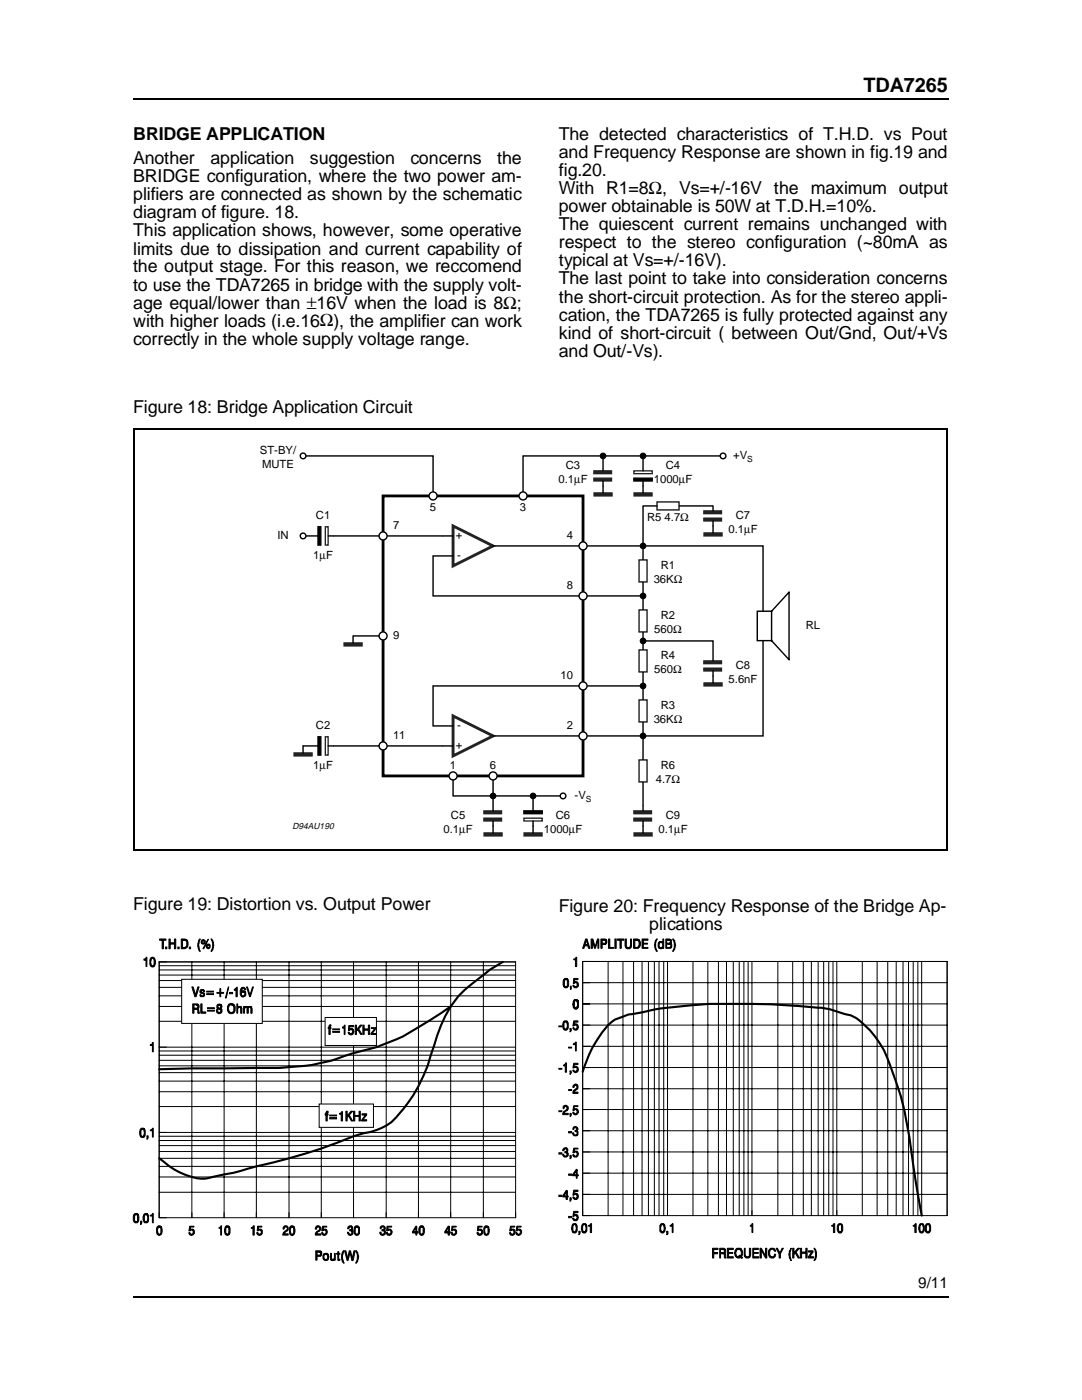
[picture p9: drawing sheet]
<svg xmlns="http://www.w3.org/2000/svg" width="216mm" height="279mm" viewBox="0 0 216 279" stroke-linecap="round" stroke-linejoin="round" font-family="sans-serif">
<path d="M31.8 192h71.2v51.1h-71.2z" fill-rule="evenodd" fill="#fff" stroke="#fff" stroke-width=".2"/>
<g fill="none" stroke="#000" stroke-width=".2">
<path d="M31.8 192h71.1v51h-71.1zM31.8 198.7h71.1M31.8 197h71.1M31.8 195.7h71.1M31.8 194.6h71.1M31.8 193.6h71.1M31.8 192.7h71.1M38.3 192v51M44.7 192v51M51.2 192v51M57.7 192v51M64.1 192v51"/>
<path d="M70.5 192v51M77.1 192v51M83.5 192v51M89.9 192v51M96.4 192v51M31.8 217.9h71.1M31.8 215.8h71.1M31.8 214.1h71.1M31.8 212.7h71.1M31.8 211.6h71.1M31.8 210.6h71.1M31.8 209.7h71.1"/>
<path d="M31.8 209h71.1M31.8 203.8h71.1M31.8 200.9h71.1M31.8 237.9h71.1M31.8 234.9h71.1M31.8 232.8h71.1M31.8 231.2h71.1M31.8 229.8h71.1M31.8 228.6h71.1M31.8 227.6h71.1M31.8 226.8h71.1M31.8 226h71.1"/>
<path d="M31.8 220.8h71.1"/>
</g>
<g fill="#000" stroke="#000" stroke-width=".2">
<path d="M28.7 191.4h.3l.1-.4h.2v1.9h-.2v-1.3h-.4z" fill-rule="evenodd"/>
<path d="M30.2 191.1l.4-.1 .2 .2-.6 .3v1.1l.1 .1 .4-.1v-1.1l-.1-.2h-.2h.4l.2 .3-.1 1a.52 .52 0 0 1-.6 .4 .52 .52 0 0 1-.4-.5v-1z" fill-rule="evenodd"/>
<path d="M31.8 187.4h1.3v.2h-.5v1.7h-.2v-1.7h-.6z" fill-rule="evenodd"/>
<path d="M33 189h.3v.3h-.3z" fill-rule="evenodd"/>
<path d="M33.7 187.4h.3v.8h.8v-.8h.3v1.9h-.3v-.9h-.8v.9h-.3z" fill-rule="evenodd"/>
<path d="M35.5 189h.2v.3h-.2z" fill-rule="evenodd"/>
<path d="M36.2 187.4h.7l.5 .2h-1v1.5h.5l.4-.3v-.8l-.3-.4h-.2h.6l.1 .4v.7a.72 .72 0 0 1-.7 .6h-.6z" fill-rule="evenodd"/>
<path d="M37.8 189h.2v.3h-.2z" fill-rule="evenodd"/>
<path d="M39.8 187.4h.2l-.2 .3a2.37 2.37 0 0 0 .2 2.2h-.2l-.2-.3-.1-.7v-.6z" fill-rule="evenodd"/>
<path d="M40.3 187.6l.3-.1 .3 .2h-.5l-.1 .4 .2 .1 .3-.1v-.2l-.2-.2h.3l.1 .3-.3 .4h-.3a.49 .49 0 0 1-.1-.8z" fill-rule="evenodd"/>
<path d="M41.5 187.5l-.8 1.8h-.2z" fill-rule="evenodd"/>
<path d="M41.2 188.5h.6l-.5 .2 .1 .4 .4-.1v-.3l-.2-.1h.3v.5l-.2 .2a.44 .44 0 0 1-.6-.2 .44 .44 0 0 1 .1-.6z" fill-rule="evenodd"/>
<path d="M42.1 187.4h.2l.2 .4a2.6 2.6 0 0 1-.2 2.1h-.2l.3-.8v-.9z" fill-rule="evenodd"/>
<path d="M30.4 208.1h.2v1.8h-.2v-1.3h-.4v-.1l.4-.2z" fill-rule="evenodd"/>
<path d="M28 225.4l.2-.2h.6l-.6 .2v1.2a.25 .25 0 0 0 .3 .3 .25 .25 0 0 0 .2-.3v-1.1l-.2-.2h.4l.1 .3v1l-.4 .4a.85 .85 0 0 1-.6-1.3z" fill-rule="evenodd"/>
<path d="M29.3 226.7h.3v.4l-.2 .3z" fill-rule="evenodd"/>
<path d="M30 225.5l.6-.3v1.7h-.2v-1.2h-.4z" fill-rule="evenodd"/>
<path d="M26.7 242.4l.2-.2 .6 .1h-.4l-.2 .4v.8l.2 .4 .3-.2v-1.1l-.2-.3 .4 .1 .1 1.1-.3 .5h-.5l-.2-.2z" fill-rule="evenodd"/>
<path d="M28 243.7h.3v.4l-.2 .3z" fill-rule="evenodd"/>
<path d="M28.7 242.3l.3-.1 .5 .1h-.4l-.3 .4 .1 1.1a.43 .43 0 0 0 .6-.4v-.6l-.4-.5h.4l.1 .3v1l-.2 .4h-.5a1.37 1.37 0 0 1-.2-1.7z" fill-rule="evenodd"/>
<path d="M30 242.5h.2l.2-.3h.2v1.8h-.2v-1.3h-.4z" fill-rule="evenodd"/>
<path d="M31.3 244.9l.3-.3 .6 .2-.5 .1a1.12 1.12 0 0 0 0 1.4h.2l.2-.2v-1l-.2-.2h-.1h.4l.2 .4-.1 .9-.5 .4-.4-.2-.1-.3z" fill-rule="evenodd"/>
<path d="M37.9 244.7h.8v.2h-.7l-.1 .5 .6-.1 .3 .3v.6l-.3 .3a.51 .51 0 0 1-.6 0 .51 .51 0 0 1-.2-.5h.2l.2 .3 .4-.1v-.6l-.4-.1-.4 .1z" fill-rule="evenodd"/>
<path d="M43.7 245l.3-.1 .2-.3v1.9h-.2v-1.4h-.3z" fill-rule="evenodd"/>
<path d="M45 244.8l.1-.2h.5l.1 .2-.5 .1-.1 .2v1l.1 .2 .4-.1a1.44 1.44 0 0 0 0-1.3h-.2h.4l.1 .2v1l-.2 .3-.4 .1a1.07 1.07 0 0 1-.3-1.6z" fill-rule="evenodd"/>
<path d="M50.1 245h.3l.2-.4h.1v1.9h-.2v-1.4h-.4z" fill-rule="evenodd"/>
<path d="M51.4 244.7h.9v.2h-.7l-.1 .5 .6-.1 .2 .3v.6a.56 .56 0 0 1-.6 .4 .56 .56 0 0 1-.5-.6h.3l.2 .3 .4-.1 .1-.1-.1-.5-.4-.1-.4 .1z" fill-rule="evenodd"/>
<path d="M56.7 244.7l.5-.1 .3 .4v.5l-.8 .7h.8v.3h-1.1l.1-.4 .4-.5a.42 .42 0 0 0 .4-.2 .42 .42 0 0 0-.1-.5h-.4l-.1 .4h-.2z" fill-rule="evenodd"/>
<path d="M58.1 244.6l.6 .2-.6 .1a1.3 1.3 0 0 0 .1 1.4h.2l.2-.2v-1l-.2-.2h-.1h.4l.2 .4-.1 .9-.5 .4-.4-.3a1.58 1.58 0 0 1 .2-1.7z" fill-rule="evenodd"/>
<path d="M63.2 244.7a.61 .61 0 0 1 .6 .1 .61 .61 0 0 1 .2 .6l-.9 .8h.9v.3h-1.1a1.11 1.11 0 0 1 .8-1v-.6h-.4l-.1 .4h-.3v-.2z" fill-rule="evenodd"/>
<path d="M63 249.6h.9l.2 .2-.8 .1v.6h.6v-.5l-.2-.1h.5v.6l-.3 .2h-.6v.8h-.3z" fill-rule="evenodd"/>
<path d="M64.4 244.7h.8v.2h-.7l-.1 .5 .6-.1 .2 .2a.79 .79 0 0 1-.5 1.1l-.5-.4v-.2l.6 .3 .2-.1v-.6l-.2-.1-.6 .1z" fill-rule="evenodd"/>
<path d="M64.5 250.3l.3-.2h.5l.2 .2h-.6a.66 .66 0 0 0 .1 1.1l.4-.3v-.5l-.2-.3h-.2h.5a1.08 1.08 0 0 1-.3 1.3 .8 .8 0 0 1-.7-.5 .8 .8 0 0 1 0-.8z" fill-rule="evenodd"/>
<path d="M66 250.1h.1v1.1l.3 .2 .3-.3v-1h.2v1.4h-.2v-.2l-.1 .3h-.5l-.1-.2z" fill-rule="evenodd"/>
<path d="M67.4 249.8h.2v.3h.2v.2h-.2v1h.2l-.1 .3-.3-.1v-1.2h-.2v-.2h.2z" fill-rule="evenodd"/>
<path d="M68.5 249.6h.2l-.3 .6a2.97 2.97 0 0 0 .3 1.9h-.2l-.3-.8v-.9z" fill-rule="evenodd"/>
<path d="M68.8 249.6h.2l.4 1.5 .3-1.5h.2l.4 1.5 .3-1.5h.3l-.4 2h-.3l-.3-1.6-.5 1.6h-.1z" fill-rule="evenodd"/>
<path d="M69.4 244.9l.4-.3h.3l.3 .3v.5l-.2 .1 .3 .2-.1 .5a.54 .54 0 0 1-.7 .4 .54 .54 0 0 1-.3-.7h.1l.1 .3 .2 .1 .4-.1v-.5l-.4-.1v-.2h.3l.1-.2-.1-.3h-.4l-.1 .3h-.2z" fill-rule="evenodd"/>
<path d="M70.8 244.8l.6-.2 .2 .3h-.6l-.1 .2v1l.1 .2a.43 .43 0 0 0 .6-.4v-.7l-.2-.3h-.2l.5 .1v1.2l-.1 .1a.44 .44 0 0 1-.8-.1 1.61 1.61 0 0 1 0-1.4z" fill-rule="evenodd"/>
<path d="M71 249.6h.1a1.98 1.98 0 0 1 0 2.5h-.1l.3-.8v-.9z" fill-rule="evenodd"/>
<path d="M76 244.7a.56 .56 0 0 1 .9 .5l-.3 .3 .3 .1-.1 .8a.59 .59 0 0 1-.7 .1 .59 .59 0 0 1-.3-.6h.2l.2 .4a.4 .4 0 0 0 .4-.2 .4 .4 0 0 0 0-.5h-.4v-.2l.4-.1v-.3l-.5-.1-.1 .3h-.1z" fill-rule="evenodd"/>
<path d="M77.2 244.7h1v.2h-.8v.5l.5-.1a.62 .62 0 0 1 .3 .9 .62 .62 0 0 1-1 .1l-.1-.3h.2a.39 .39 0 0 0 .6 .2v-.6l-.4-.1-.1 .1h-.3z" fill-rule="evenodd"/>
<path d="M83 244.7h.2v.3h-.2l-.5 .8h.5v-.8h.2v.8h.2v.3h-.2v.4h-.2v-.4h-.7v-.3z" fill-rule="evenodd"/>
<path d="M83.7 244.8l.2-.2h.4l.2 .2-.5 .1-.2 .2 .1 1.1 .4 .1 .1-.1v-1.1l-.2-.2h.3l.2 .2-.1 1a.49 .49 0 0 1-.7 .4 1.58 1.58 0 0 1-.2-1.7z" fill-rule="evenodd"/>
<path d="M89.4 244.7h.3v.3h-.3l-.5 .8h.5v-.8h.3v.8h.1v.3h-.1v.4h-.3v-.4h-.7v-.3z" fill-rule="evenodd"/>
<path d="M90.2 244.7h.8v.2h-.6l-.1 .5 .6-.1 .2 .3v.6l-.3 .3a.51 .51 0 0 1-.6 0 .51 .51 0 0 1-.2-.5h.3v.2a.39 .39 0 0 0 .5 0 .39 .39 0 0 0 0-.6 .39 .39 0 0 0-.5 0h-.2z" fill-rule="evenodd"/>
<path d="M95.3 244.7h.9v.2h-.7l-.1 .5 .6-.1 .3 .3v.6a.56 .56 0 0 1-.6 .4 .56 .56 0 0 1-.5-.6h.2a.31 .31 0 0 0 .3 .3 .31 .31 0 0 0 .3-.2v-.5l-.4-.1-.3 .1z" fill-rule="evenodd"/>
<path d="M96.6 244.9l.3-.3 .6 .2-.6 .1a1.3 1.3 0 0 0 .1 1.4h.2l.2-.2v-1l-.2-.2h-.2h.5l.1 .4v.9l-.3 .3h-.5l-.3-.4z" fill-rule="evenodd"/>
<path d="M101.9 244.7h.8v.2h-.7v.5h.6a.69 .69 0 0 1 .1 .8 .69 .69 0 0 1-.8 .3l-.2-.3v-.2h.2a.39 .39 0 0 0 .6 .2v-.6l-.5-.1v.1h-.3z" fill-rule="evenodd"/>
<path d="M103.1 244.7h.9v.2h-.7l-.1 .5 .6-.1 .2 .2a.79 .79 0 0 1-.5 1.1l-.5-.4v-.2l.6 .3 .2-.1v-.6l-.2-.1-.6 .1z" fill-rule="evenodd"/>
</g>
<path d="M100.3 192l-2.5 1.5-1.4 1.1a21.7 21.7 0 0 0-7.6 8.2 59.8 59.8 0 0 0-3.4 9.8 29.5 29.5 0 0 1-7.3 11.4 12.1 12.1 0 0 1-5.6 2.2l-2 .6a126.1 126.1 0 0 1-21.2 6.5l-2.6 .7-3.9 .8a7.4 7.4 0 0 1-5.8-.3 16.4 16.4 0 0 1-5.2-3.3M89.9 200.9l-6.4 4.1a37 37 0 0 1-13 5.2 43.8 43.8 0 0 1-14.8 2.9l-17.4 .1-6.5 .2" fill="none" stroke="#000" stroke-width=".42"/>
<g fill="#fff" stroke="#000" stroke-width=".2">
<path d="M36.3 195.4h16v8.8h-16z" fill-rule="evenodd"/>
<path d="M64.9 203.1h10.2v5.5h-10.2z" fill-rule="evenodd"/>
<path d="M63.7 220.3h10.8v4.7h-10.8z" fill-rule="evenodd"/>
</g>
<g fill="#000" stroke="#000" stroke-width=".2">
<path d="M38.3 197h.2l.5 1.6 .5-1.6h.2l-.6 1.9h-.2z" fill-rule="evenodd"/>
<path d="M40 197.6l.6-.1 .2 .2v.2h-.1a.25 .25 0 0 0-.3-.3 .25 .25 0 0 0-.3 .3l.6 .2 .1 .6-.1 .2h-.6l-.2-.2v-.2h.2v.2h.5v-.3a.72 .72 0 0 1-.7-.7z" fill-rule="evenodd"/>
<path d="M41.2 197.8h1.4v.2h-1.4z" fill-rule="evenodd"/>
<path d="M41.2 198.3h1.4v.2h-1.4z" fill-rule="evenodd"/>
<path d="M43.9 197.3h.1v.8h.6v.1h-.6v.7h-.1v-.7h-.6v-.1h.6z" fill-rule="evenodd"/>
<path d="M45.6 197l-.5 2.2h-.1z" fill-rule="evenodd"/>
<path d="M45.8 198.1h.6v.2h-.6z" fill-rule="evenodd"/>
<path d="M46.8 197.4h.2l.2-.4h.1v1.9h-.2v-1.3h-.3z" fill-rule="evenodd"/>
<path d="M48.1 197.2l.1-.1a.55 .55 0 0 1 .8 .5h-.1l-.2-.3h-.3l-.2 .3v.3l.2-.2 .6 .2-.7 .1-.1 .6 .4 .1 .3-.5-.2-.2h-.2h.5v.7a.61 .61 0 0 1-.6 .2 .61 .61 0 0 1-.5-.4v-.9z" fill-rule="evenodd"/>
<path d="M49.2 197h.2l.5 1.6 .5-1.6h.2l-.6 1.9h-.2z" fill-rule="evenodd"/>
<path d="M112.6 195.4l.5-.1 .2 .1h-.4l-.3 .4 .1 1a.28 .28 0 0 0 .3 .2 .28 .28 0 0 0 .2-.2v-1.1l-.2-.3 .4 .1 .1 1.1-.4 .5-.5-.1a1.71 1.71 0 0 1-.1-1.5z" fill-rule="evenodd"/>
<path d="M113.8 196.8h.2l-.1 .7z" fill-rule="evenodd"/>
<path d="M114.5 195.3h.8v.2h-.6l-.1 .5a.58 .58 0 0 1 .8 .3v.5l-.3 .3h-.4l-.3-.1-.1-.4h.2l.2 .3h.4l.1-.2v-.4l-.2-.2-.6 .2z" fill-rule="evenodd"/>
<path d="M114.5 191.4h.2l.2-.4h.2v1.9h-.3v-1.4h-.3z" fill-rule="evenodd"/>
<path d="M116.9 187.4h.2l.1 .2h-.2l-.2 .9h.5l-.3-.9h.2l.5 1.7h-.3l-.1-.5h-.6l-.2 .5h-.2z" fill-rule="evenodd"/>
<path d="M118 187.4h.3l.4 1.6 .5-1.6h.3v1.9h-.2v-1.7l-.5 1.7h-.2l-.4-1.7v1.7h-.2z" fill-rule="evenodd"/>
<path d="M119.9 187.4h.8l.3 .2h-.8v.6h.5l.2-.2-.2-.4h-.1h.5v.6l-.3 .3h-.6v.8h-.3z" fill-rule="evenodd"/>
<path d="M121.4 187.4h.3v1.7h.7v.2h-1z" fill-rule="evenodd"/>
<path d="M122.7 187.4h.3v1.9h-.3z" fill-rule="evenodd"/>
<path d="M123.2 187.4h1.3v.2h-.5v1.7h-.3v-1.7h-.5z" fill-rule="evenodd"/>
<path d="M124.7 187.4h.3v1.5l.2 .2h.4l.1-.2 .1-1.5h.2v1.6l-.3 .3h-.6l-.3-.2z" fill-rule="evenodd"/>
<path d="M126.4 187.4h.8l.4 .2h-.9v1.5h.5l.3-.3v-.8l-.2-.4h-.3h.6l.2 .4a1.46 1.46 0 0 1-.4 1.3h-1z" fill-rule="evenodd"/>
<path d="M128.1 187.4h1.2v.2h-.9v.6h.8v.2h-.8v.7h.9v.2h-1.2z" fill-rule="evenodd"/>
<path d="M131 187.4h.2l-.4 .8v.9l.4 .8-.3-.2a1.91 1.91 0 0 1 .1-2.3z" fill-rule="evenodd"/>
<path d="M131.4 188.1l.2-.2 .6 .1-.4 .2a.55 .55 0 0 0-.3 .5 .55 .55 0 0 0 .4 .5 .58 .58 0 0 0 .4-.6 .58 .58 0 0 0-.5-.5h.5v-.7h.1v1.9h-.1v-.2a.55 .55 0 0 1-1-.1z" fill-rule="evenodd"/>
<path d="M132.9 187.4h.7l.4 .2h-1v.6h.7l.1-.4-.4-.2h.6v.6h-.2l.2 .2h-1v.7h.6a.35 .35 0 0 0 .3-.4 .35 .35 0 0 0-.5-.3l.6 .1v.7l-1.1 .1z" fill-rule="evenodd"/>
<path d="M134.2 187.4h.2a1.98 1.98 0 0 1 0 2.5h-.2l.3-.8v-.9z" fill-rule="evenodd"/>
<path d="M38.5 200.3h1l.1 .2h-.9v.7l.8-.1v-.4l-.4-.2h.5l.1 .5-.2 .3 .1 .1 .2 .8h-.3l-.1-.7h-.7v.7h-.2z" fill-rule="evenodd"/>
<path d="M40.1 200.3h.2v1.7h.8v.2h-1z" fill-rule="evenodd"/>
<path d="M41.4 201.1h1.4v.2h-1.4z" fill-rule="evenodd"/>
<path d="M41.4 201.6h1.4v.2h-1.4z" fill-rule="evenodd"/>
<path d="M43.4 200.5l.4-.2 .4 .3h-.6a.34 .34 0 0 0 0 .6l.4-.2v-.4h-.2h.4l.1 .3-.3 .4 .2 .1h-.6l-.2 .1v.5h.6l.1-.3-.2-.3 .4 .1v.5a.58 .58 0 0 1-.6 .3 .58 .58 0 0 1-.5-.4v-.4l.2-.2-.1-.2z" fill-rule="evenodd"/>
<path d="M45.6 200.4a.66 .66 0 0 1 1.1 .1l-.8 .1a.99 .99 0 0 0-.2 1.2l.2 .2h.5l.2-.1 .1-1-.2-.3-.3-.1h.6l.1 .4v.8l-.2 .4a.75 .75 0 0 1-1.2-.2 1.31 1.31 0 0 1 .1-1.4z" fill-rule="evenodd"/>
<path d="M47.3 200.3h.1v.7l.2-.1h.6l.1 1.3h-.3l-.1-1.2-.4 .1-.1 1.1h-.1z" fill-rule="evenodd"/>
<path d="M48.6 200.9h.2v.1l.2-.1h.4l.1 .1 .1-.1h.5l.2 .4v.9h-.2l-.1-1.2-.5 .2v1h-.2v-1.1l-.3-.1-.2 .3v.9h-.2z" fill-rule="evenodd"/>
<path d="M65.7 204.6h.4v.2h-.2v.3h.2v.2h-.2v1.1h-.3v-1.1h-.1z" fill-rule="evenodd"/>
<path d="M66.4 205.3h1.3v.2h-1.3z" fill-rule="evenodd"/>
<path d="M66.4 205.9h1.3v.1h-1.3z" fill-rule="evenodd"/>
<path d="M68.3 205l.5-.4v1.8h-.1v-1.2h-.4z" fill-rule="evenodd"/>
<path d="M69.6 204.7h.9v.2h-.7l-.1 .4h.6l.1 .1a.73 .73 0 0 1-.2 1.1l-.5-.1-.3-.4 .7 .3 .3-.3-.1-.3a.3 .3 0 0 0-.3-.3 .3 .3 0 0 0-.3 .3h-.2z" fill-rule="evenodd"/>
<path d="M70.9 204.6h.2v.9l.8-.9h.3l-.6 .7 .6 1.1h-.2l-.6-.9-.3 .3v.6h-.2z" fill-rule="evenodd"/>
<path d="M72.4 204.6h.3v.7h.8v-.7h.3v1.8h-.3v-.8h-.8v.8h-.3z" fill-rule="evenodd"/>
<path d="M74.1 205.1h.9l-.7 1.2h.7v.1h-1l.8-1.1h-.7z" fill-rule="evenodd"/>
<path d="M111.5 204.8h.6v.1h-.6z" fill-rule="evenodd"/>
<path d="M111.5 213.2h.6v.2h-.6z" fill-rule="evenodd"/>
<path d="M112.4 204l.2-.3 .6 .1-.6 .2-.1 .2v.9l.2 .2h.3a1.1 1.1 0 0 0-.1-1.4h.3l.2 .3v1l-.4 .4-.5-.1a1.15 1.15 0 0 1-.1-1.3z" fill-rule="evenodd"/>
<path d="M112.9 212.1h.1v1.9h-.2v-1.3h-.3z" fill-rule="evenodd"/>
<path d="M113.5 209h.6v.2h-.6z" fill-rule="evenodd"/>
<path d="M113.5 217.5h.6v.1h-.6z" fill-rule="evenodd"/>
<path d="M113.7 205.3h.3v.4l-.2 .2-.1-.1 .2-.3h-.2z" fill-rule="evenodd"/>
<path d="M113.7 213.7h.3v.5l-.2 .2-.1-.2 .2-.2h-.2z" fill-rule="evenodd"/>
<path d="M114.6 199.6l.6-.1 .1 .2-.6 .1-.1 1.1a.3 .3 0 0 0 .3 .3 .3 .3 0 0 0 .3-.3v-.8l-.3-.4h.4l.1 1.2-.3 .5-.5-.1a1.54 1.54 0 0 1 0-1.7z" fill-rule="evenodd"/>
<path d="M114.6 199.6l.6-.1 .1 .2-.6 .1-.1 1.1a.3 .3 0 0 0 .3 .3 .3 .3 0 0 0 .3-.3v-.8l-.3-.4h.4l.1 1.2-.3 .5-.5-.1a1.54 1.54 0 0 1 0-1.7z" fill-rule="evenodd"/>
<path d="M114.5 203.7h.8v.3h-.7v.5l.1-.1a.57 .57 0 0 1 .7 .4 .57 .57 0 0 1-.4 .7 .57 .57 0 0 1-.7-.4h.2l.2 .2h.3l.2-.1-.2-.6-.7 .2z" fill-rule="evenodd"/>
<path d="M114.5 212.2h.8v.3h-.7v.4a.6 .6 0 0 1 .8 .2 .6 .6 0 0 1-.3 .8 .6 .6 0 0 1-.8-.2v-.1h.2l.2 .2h.3l.2-.2v-.4l-.2-.2h-.2l-.5 .1z" fill-rule="evenodd"/>
<path d="M114.5 216.5a.54 .54 0 0 1 .8 .2l-.1 .7-.7 .6h.8v.2h-1a1.11 1.11 0 0 1 .8-1l.1-.4-.2-.2-.4 .1v.2l-.3 .1z" fill-rule="evenodd"/>
<path d="M114.4 208.3l.6-.3v1.7h-.2v-1.2h-.4z" fill-rule="evenodd"/>
<path d="M65.2 221.8h.3v.2h-.2l.2 .5h-.2v1.2h-.3v-1.2h-.1v-.2h.1z" fill-rule="evenodd"/>
<path d="M65.8 222.5h1.4v.2h-1.4z" fill-rule="evenodd"/>
<path d="M65.8 223h1.4v.3h-1.4z" fill-rule="evenodd"/>
<path d="M67.7 222.2l.6-.3v1.8h-.2v-1.3h-.4z" fill-rule="evenodd"/>
<path d="M69 221.8h.3v.9l.7-.9h.4l-.7 .7 .7 1.2h-.3l-.6-1-.2 .3v.7h-.3z" fill-rule="evenodd"/>
<path d="M70.5 221.8h.3v.8h.8v-.8h.3v1.9h-.3v-.9h-.8v.9h-.3z" fill-rule="evenodd"/>
<path d="M72.2 222.3h1v.2l-.8 1h.8v.2h-1l.7-1.2h-.7z" fill-rule="evenodd"/>
<path d="M111.5 221.7h.6v.2h-.6z" fill-rule="evenodd"/>
<path d="M111.5 230.1h.6v.2h-.6z" fill-rule="evenodd"/>
<path d="M111.5 238.5h.6v.3h-.6z" fill-rule="evenodd"/>
<path d="M112.4 220.8l.3-.2h.3l.4 .3-.1 .6-.8 .6 .9 .1v.2h-1.1l.2-.5a.78 .78 0 0 0 .5-1.1h-.3l-.2 .5h-.1z" fill-rule="evenodd"/>
<path d="M112.4 229.3l.3-.2h.3l.3 .2v.4l-.2 .2 .3 .3v.4l-.4 .3h-.5l-.2-.3v-.3h.2a.4 .4 0 0 0 .2 .4 .4 .4 0 0 0 .4-.1v-.4l-.4-.1v-.3h.3l.1-.2-.1-.3h-.4l-.1 .3h-.2z" fill-rule="evenodd"/>
<path d="M113 237.6h.2v.3h-.2l-.5 .8h.5v-.8h.2v.8h.2v.2h-.2v.5h-.2v-.5h-.7z" fill-rule="evenodd"/>
<path d="M113.5 225.8h.6v.3h-.6z" fill-rule="evenodd"/>
<path d="M113.5 234.3h.6v.3h-.6z" fill-rule="evenodd"/>
<path d="M113.7 222.2h.3l-.1 .6h-.2l.2-.4h-.2z" fill-rule="evenodd"/>
<path d="M113.7 230.6h.3v.5l-.2 .2-.1-.1 .2-.3h-.2z" fill-rule="evenodd"/>
<path d="M113.7 239h.3v.5l-.2 .2-.1-.1 .2-.2h-.2z" fill-rule="evenodd"/>
<path d="M114.4 225a.49 .49 0 0 1 .7-.1 .49 .49 0 0 1 0 .8l.2 .1v.6l-.2 .3h-.5l-.4-.6h.3l.2 .4 .4-.1 .1-.4-.5-.2v-.2l.4-.1v-.3l-.4-.1-.2 .3h-.2z" fill-rule="evenodd"/>
<path d="M114.5 220.7h.8v.1h-.7v.5h.6a.7 .7 0 0 1 .1 .8 .7 .7 0 0 1-.7 .3l-.3-.2v-.3h.2l.2 .4h.3l.2-.6-.3-.3-.6 .2z" fill-rule="evenodd"/>
<path d="M114.5 229.1h.8v.2h-.7v.5h.6a.72 .72 0 0 1-.1 1.1h-.5l-.3-.2v-.3h.2l.2 .3 .5-.2-.2-.6-.7 .2z" fill-rule="evenodd"/>
<path d="M114.5 237.5h.8v.3h-.7v.5a.38 .38 0 0 1 .3-.2 .38 .38 0 0 1 .3 .3l.2 .2-.1 .5-.2 .3h-.4l-.3-.2-.1-.3 .3 .1v.1h.4l.2-.1-.2-.6-.7 .1z" fill-rule="evenodd"/>
<path d="M115 233.4h.2v.2h-.2l-.5 .9h.5v-.9h.2v.9h.2v.1h-.2v.5h-.2v-.5h-.8z" fill-rule="evenodd"/>
<path d="M113.5 242.8h.6v.2h-.6z" fill-rule="evenodd"/>
<path d="M114.2 244.4l.2-.2 .6 .1-.6 .2-.1 1.1a.36 .36 0 0 0 .6 .1l.1-.7-.1-.5-.2-.1h.3l.2 .2-.1 1.2-.3 .3h-.3l-.3-.2v-.2a1.42 1.42 0 0 1 0-1.3z" fill-rule="evenodd"/>
<path d="M114.5 241.8h.8v.2h-.7v.4a.63 .63 0 0 1 .7 .3 .63 .63 0 0 1-.1 .8l-.6 .1-.3-.2-.1-.3h.3l.2 .3h.3l.2-.2-.1-.5-.4-.1-.4 .2z" fill-rule="evenodd"/>
<path d="M115.5 245.7h.3v.5l-.2 .2z" fill-rule="evenodd"/>
<path d="M116.3 244.2h.6v.2l-.6 .1v1.1a.36 .36 0 0 0 .6 .1v-.7v-.5l-.3-.1h.3l.2 .2-.1 1.2-.2 .3h-.4l-.2-.2v-.2a1.25 1.25 0 0 1 .1-1.5z" fill-rule="evenodd"/>
<path d="M117.4 244.5l.6-.3v1.8h-.2v-1.3h-.4z" fill-rule="evenodd"/>
<path d="M131.9 244.2h.5l.2 .2h-.5l-.2 .1-.1 1a.36 .36 0 0 0 .3 .3 .36 .36 0 0 0 .3-.1l.1-.9-.3-.4h.4a1.39 1.39 0 0 1-.3 1.7h-.3l-.3-.4v-1.2z" fill-rule="evenodd"/>
<path d="M133 245.7h.3v.5l-.2 .2-.1-.2 .2-.2h-.2z" fill-rule="evenodd"/>
<path d="M133.7 244.5l.6-.3v1.8h-.2v-1.3h-.4z" fill-rule="evenodd"/>
<path d="M142.2 249.1h1.1v.3h-.9v.6h.8v.2h-.8v.9h-.2z" fill-rule="evenodd"/>
<path d="M143.6 249.1h.9l.2 .2-.9 .1v.6h.7v-.5l-.3-.1h.5l.1 .5-.3 .2h.2l.2 1-.4-.1v-.7l-.1-.1h-.6v.9h-.2z" fill-rule="evenodd"/>
<path d="M145.1 249.1h1.2v.3h-.9v.6h.8v.1h-.8v.7h.9v.3h-1.2z" fill-rule="evenodd"/>
<path d="M146.9 249.2l.9-.1 .1 .2h-.7l-.4 .5v.5a.47 .47 0 0 0 .6 .5h.2l-.2-.2 .2-.1 .2 .1 .1-.2a.99 .99 0 0 0-.5-1.1h.5l.3 .5v.6l-.3 .4 .3 .2-.2 .1-.2-.1a.85 .85 0 0 1-1.2-.8l.1-.7z" fill-rule="evenodd"/>
<path d="M148.5 249.1h.2v1.4l.2 .3h.5l.1-.2v-1.5h.3v1.4l-.1 .3-.3 .3h-.5l-.4-.4z" fill-rule="evenodd"/>
<path d="M149.7 244.5l.5-.3v1.8h-.2v-1.3h-.3z" fill-rule="evenodd"/>
<path d="M150.2 249.1h1.1v.3h-.9v.6h.9v.1h-.9v.7h1v.3h-1.2z" fill-rule="evenodd"/>
<path d="M151.7 249.1h.2l.9 1.5v-1.5h.2v2h-.2l-.9-1.6v1.6h-.2z" fill-rule="evenodd"/>
<path d="M153.5 249.4l.3-.3h.6l.4 .6-.3-.1a.48 .48 0 0 0-.6-.3 .48 .48 0 0 0-.3 .6v.7l.3 .2h.5l.1-.5h.3l-.1 .4-.3 .4-.7-.1-.4-.5v-.9z" fill-rule="evenodd"/>
<path d="M154.9 249.1h.2l.5 .9 .5-.9h.2l-.6 1.1v.9h-.2v-.8z" fill-rule="evenodd"/>
<path d="M157.8 249.1l-.1 .8 .1 1.7a1.98 1.98 0 0 1 0-2.5z" fill-rule="evenodd"/>
<path d="M158.2 249.1h.2v.9l.8-.9h.3l-.7 .8 .7 1.2h-.2l-.6-1.1-.3 .4v.7h-.2z" fill-rule="evenodd"/>
<path d="M159.7 249.1h.2v.8h.9v-.8h.3v2h-.3v-1h-.9v1h-.2z" fill-rule="evenodd"/>
<path d="M161.3 249.6h.9v.3l-.6 .9h.7v.3h-1v-.3l.7-.9h-.7z" fill-rule="evenodd"/>
<path d="M162.4 249.1h.2l.3 .8-.1 1.2-.2 .5h-.2a2.28 2.28 0 0 0 0-2.5z" fill-rule="evenodd"/>
<path d="M166 244.5l.6-.3v1.8h-.3v-1.3h-.3z" fill-rule="evenodd"/>
<path d="M167.4 244.2h.4l.2 .2-.6 .1-.1 1.1a.3 .3 0 0 0 .3 .3 .3 .3 0 0 0 .3-.3v-1.1l-.2-.1 .4 .1 .1 1.1-.4 .5-.5-.1a1.15 1.15 0 0 1-.2-1.3v-.2z" fill-rule="evenodd"/>
<path d="M182.2 244.5l.6-.3v1.8h-.2v-1.3h-.4z" fill-rule="evenodd"/>
<path d="M183.7 244.2h.5v.2l-.5 .1-.1 1.1a.31 .31 0 0 0 .3 .3 .31 .31 0 0 0 .3-.4v-1l-.3-.1h.3l.2 .2v1l-.3 .5-.5-.1-.1-.3a1.25 1.25 0 0 1 .2-1.5z" fill-rule="evenodd"/>
<path d="M184.8 244.4l.1-.2 .6 .1-.6 .2-.1 1.1a.36 .36 0 0 0 .6 .1l.1-.7-.1-.5-.2-.1h.3l.2 .2-.1 1.2-.3 .3h-.3l-.2-.2v-.2a1.42 1.42 0 0 1 0-1.3z" fill-rule="evenodd"/>
</g>
<path d="M116.3 191.9h72.8v50.8h-72.8z" fill-rule="evenodd" fill="#fff" stroke="#fff" stroke-width=".2"/>
<g fill="none" stroke="#000" stroke-width=".2">
<path d="M116.3 191.9h72.7v50.7h-72.7zM116.3 196.1h72.7M121.3 191.9v50.7M124.3 191.9v50.7M126.4 191.9v50.7M128.1 191.9v50.7M129.4 191.9v50.7M130.6 191.9v50.7M131.5 191.9v50.7M132.4 191.9v50.7M133.2 191.9v50.7M138.3 191.9v50.7"/>
<path d="M141.2 191.9v50.7M143.4 191.9v50.7M145 191.9v50.7M146.3 191.9v50.7M147.5 191.9v50.7M148.4 191.9v50.7M149.3 191.9v50.7M150 191.9v50.7M155.2 191.9v50.7M158.2 191.9v50.7M160.3 191.9v50.7M161.9 191.9v50.7"/>
<path d="M163.3 191.9v50.7M164.4 191.9v50.7M165.4 191.9v50.7M166.2 191.9v50.7M167 191.9v50.7M172.1 191.9v50.7M175 191.9v50.7M177.1 191.9v50.7M178.8 191.9v50.7M180.2 191.9v50.7M181.3 191.9v50.7M182.2 191.9v50.7"/>
<path d="M183.1 191.9v50.7M183.9 191.9v50.7M116.3 204.6h72.7M116.3 208.8h72.7M116.3 213h72.7M116.3 217.3h72.7M116.3 200.3h72.7M116.3 221.4h72.7M116.3 225.7h72.7M116.3 229.9h72.7M116.3 234.1h72.7M116.3 238.4h72.7"/>
</g>
<path d="M116.3 213.9a22.3 22.3 0 0 1 5.8-10 14.8 14.8 0 0 1 6-1.9 81 81 0 0 1 21.9-1.7l9.4 .5a25 25 0 0 1 9.2 1.6 5.8 5.8 0 0 1 3.5 1.8 18.7 18.7 0 0 1 5.5 8.3 58.6 58.6 0 0 1 3.9 14.4l1.1 8.4 1.3 7.3" fill="none" stroke="#000" stroke-width=".42"/>
<path d="M26.6 85.6h162.5M26.8 85.5v84.3M189 85.5v84.3M26.6 169.7h162.5" fill="none" stroke="#000" stroke-width=".34"/>
<path d="M76.4 99h39.9v55.9h-39.9z" fill="none" stroke="#000" stroke-width=".56"/>
<path d="M126.5 94h3.6v.5h-3.6zM64.9 105.1h.6v3.7h-.6z" fill="none" stroke="#231f20" stroke-width=".26"/>
<path d="M128.3 91v3M128.3 96v1M60.5 107h3M65.5 107h1M88.4 107h2M90.4 110.9h-4v8h41.9M98.4 109h53.9v12.9M128.3 101h2.8M135.5 101h6.8M128.3 160.8v1M128.3 163.8v1" fill="none" stroke="#000" stroke-width=".28"/>
<path d="M126.5 95.4h3.6v.6h-3.6zM63.5 105.1h.5v3.7h-.5z" fill="#000" stroke="#000" stroke-width=".28"/>
<g fill="#231f20" stroke="#231f20" stroke-width=".26">
<path d="M126.5 161.8h3.5v.6h-3.5z"/>
<path d="M126.5 163.3h3.5v.5h-3.5z"/>
</g>
<path d="M131.1 100.2h4.4v1.6h-4.4z" fill="none" stroke="#231f20" stroke-width=".28"/>
<path d="M90.4 105l8 4-8 3.9z" fill="none" stroke="#231f20" stroke-width=".57"/>
<g fill="#fff" stroke="#000" stroke-width=".28">
<path d="M66.5 107h21.9z"/>
<path d="M70.5 126.9h5.9z"/>
<circle cx="60.5" cy="107" r=".56"/>
<circle cx="76.4" cy="107" r=".8"/>
<circle cx="76.4" cy="126.9" r=".8"/>
</g>
<path d="M64.9 147h.6v3.7h-.6z" fill="none" stroke="#231f20" stroke-width=".26"/>
<path d="M60.5 148.9h3M65.5 148.9h1" fill="none" stroke="#000" stroke-width=".28"/>
<path d="M63.5 147h.5v3.7h-.5z" fill="#000" stroke="#000" stroke-width=".28"/>
<g fill="#fff" stroke="#000" stroke-width=".28">
<path d="M66.5 148.9h21.9z"/>
<circle cx="76.4" cy="148.9" r=".8"/>
</g>
<g fill="#000" stroke="#000" stroke-width=".2">
<circle cx="128.3" cy="109" r=".56"/>
<circle cx="128.3" cy="118.9" r=".56"/>
<circle cx="128.3" cy="136.9" r=".56"/>
<circle cx="98.4" cy="158.8" r=".56"/>
</g>
<path d="M68.7 128.3h3.5v.6h-3.5z" fill="#231f20" stroke="#231f20" stroke-width=".26"/>
<path d="M70.5 126.9v1.4M128.3 136.9h-41.9v8h4M152.3 127.9v19h-53.9M88.4 148.9h2" fill="none" stroke="#000" stroke-width=".28"/>
<path d="M90.4 142.9l8 4-8 4z" fill="none" stroke="#231f20" stroke-width=".57"/>
<g fill="#fff" stroke="#000" stroke-width=".28">
<circle cx="116.3" cy="109" r=".8"/>
<circle cx="116.3" cy="146.9" r=".8"/>
</g>
<g fill="none" stroke="#000" stroke-width=".28">
<path d="M128.3 97v1.4M128.3 101v10.7M128.3 116.1v5.6M142.3 101v1M142.3 104v2.4M128.3 126.1v.8M128.3 136.9v2.8M142.3 134.9v1.4M154 122h-2.9v5.9h2.9M154 122l3.4-3.8v13.5l-3.4-3.8M154 122v5.9M106.4 158.8v3"/>
<path d="M128.3 144.1v7.6M128.3 156.1v4.7M98.4 164.8v1.4M106.4 163.8v1M128.3 164.8v1.4"/>
</g>
<g fill="#231f20" stroke="#231f20" stroke-width=".26">
<path d="M140.4 102h3.6v.5h-3.6z"/>
<path d="M140.4 103.4h3.6v.6h-3.6z"/>
<path d="M140.5 106.4h3.6v.6h-3.6z"/>
<path d="M96.6 166.2h3.6v.6h-3.6z"/>
<path d="M126.5 98.4h3.6v.6h-3.6z"/>
<path d="M126.5 166.2h3.6v.6h-3.6z"/>
<path d="M140.5 136.3h3.6v.6h-3.6z"/>
</g>
<g fill="#000" stroke="#000" stroke-width=".2">
<circle cx="128.3" cy="91" r=".56"/>
<circle cx="128.3" cy="146.9" r=".56"/>
</g>
<path d="M104.5 163.3h3.7v.5h-3.7z" fill="none" stroke="#231f20" stroke-width=".26"/>
<path d="M104.5 161.8h3.7v.6h-3.7z" fill="#000" stroke="#000" stroke-width=".28"/>
<path d="M127.5 111.7h1.6v4.4h-1.6zM127.5 121.7h1.6v4.4h-1.6zM127.5 139.7h1.6v4.4h-1.6zM127.5 151.7h1.6v4.4h-1.6z" fill="none" stroke="#231f20" stroke-width=".28"/>
<g fill="#fff" stroke="#000" stroke-width=".28">
<circle cx="116.3" cy="118.9" r=".8"/>
<circle cx="116.3" cy="136.9" r=".8"/>
</g>
<path d="M90.4 154.9v3.9h22" fill="none" stroke="#000" stroke-width=".28"/>
<circle cx="90.4" cy="154.9" r=".8" fill="#fff" stroke="#000" stroke-width=".28"/>
<path d="M60.5 91h25.9v8" fill="none" stroke="#000" stroke-width=".28"/>
<g fill="#fff" stroke="#000" stroke-width=".28">
<circle cx="86.4" cy="99" r=".8"/>
<circle cx="60.5" cy="91" r=".56"/>
</g>
<g fill="#231f20" stroke="#231f20" stroke-width=".26">
<path d="M58.7 150.3h3.6v.6h-3.6z"/>
<path d="M118.5 94h3.5v.5h-3.5z"/>
<path d="M118.5 95.4h3.5v.6h-3.5z"/>
</g>
<path d="M120.3 91v3M120.3 96v1M144.3 91h-39.9v8M60.5 148.9v1.4" fill="none" stroke="#000" stroke-width=".28"/>
<circle cx="104.4" cy="99" r=".8" fill="#fff" stroke="#000" stroke-width=".28"/>
<path d="M118.5 98.4h3.6v.6h-3.6z" fill="#231f20" stroke="#231f20" stroke-width=".26"/>
<path d="M120.3 97v1.4" fill="none" stroke="#000" stroke-width=".28"/>
<circle cx="120.3" cy="91" r=".56" fill="#000" stroke="#000" stroke-width=".2"/>
<circle cx="144.3" cy="91" r=".56" fill="#fff" stroke="#000" stroke-width=".28"/>
<path d="M104.6 166.2h3.6v.6h-3.6z" fill="#231f20" stroke="#231f20" stroke-width=".26"/>
<path d="M106.4 164.8v1.4" fill="none" stroke="#000" stroke-width=".28"/>
<circle cx="112.4" cy="158.8" r=".56" fill="#fff" stroke="#000" stroke-width=".28"/>
<circle cx="106.4" cy="158.8" r=".56" fill="#000" stroke="#000" stroke-width=".2"/>
<g fill="#231f20" stroke="#231f20" stroke-width=".26">
<path d="M96.6 161.8h3.5v.6h-3.5z"/>
<path d="M96.6 163.3h3.5v.5h-3.5z"/>
</g>
<path d="M98.4 154.9v6.9M98.4 163.8v1" fill="none" stroke="#000" stroke-width=".28"/>
<circle cx="98.4" cy="154.9" r=".8" fill="#fff" stroke="#000" stroke-width=".28"/>
<path d="M127.5 129.7h1.6v4.4h-1.6z" fill="none" stroke="#231f20" stroke-width=".28"/>
<path d="M128.3 127.9h14v4M128.3 126.9v2.8M128.3 134.1v2.8M142.3 133.9v1" fill="none" stroke="#000" stroke-width=".28"/>
<g fill="#231f20" stroke="#231f20" stroke-width=".26">
<path d="M140.4 131.9h3.6v.6h-3.6z"/>
<path d="M140.4 133.3h3.6v.6h-3.6z"/>
</g>
<circle cx="128.3" cy="127.9" r=".56" fill="#000" stroke="#000" stroke-width=".2"/>
<path d="M26.6 258.8h162.8" fill="none" stroke="#000" stroke-width=".25"/>
<path d="M26.6 252.3h8.1v5.8h-8.1z" fill-rule="evenodd" fill="#fff"/>
<path d="M26.6 19.7h162.6" fill="none" stroke="#000" stroke-width=".25"/>
<text font-size="4" x="172.3" y="18.5">TDA7265</text>
<g font-size="3.6">
<text x="26.6" y="28">BRIDGE APPLICATION</text>
<text x="111.5" y="27.9">The detected characteristics of T.H.D. vs Pout</text>
<text x="26.6" y="32.8">Another</text>
<text x="42" y="32.8">application</text>
<text x="61.8" y="32.8">suggestion</text>
<text x="81.9" y="32.8">concerns</text>
<text x="99.2" y="32.8">the</text>
<text x="111.5" y="31.5">and Frequency Response are shown in fig.19 and</text>
<text x="111.5" y="35.1">fig.20.</text>
<text x="26.6" y="36.3">BRIDGE configuration, where the two power am-</text>
<text x="26.6" y="40">plifiers are connected as shown by the schematic</text>
<text x="111.5" y="38.7">With R1=8Ω, Vs=+/-16V the maximum output</text>
<text x="26.6" y="43.6">diagram of figure. 18.</text>
<text x="26.6" y="47.2">This application shows, however, some operative</text>
<text x="111.5" y="42.3">power obtainable is 50W at T.D.H.=10%.</text>
<text x="111.5" y="46">The quiescent current remains unchanged with</text>
<text x="26.6" y="50.8">limits due to dissipation and current capability of</text>
<text x="111.5" y="49.5">respect to the stereo configuration (~80mA as</text>
<text x="111.5" y="53.2">typical at Vs=+/-16V).</text>
<text x="26.6" y="54.4">the output stage. For this reason, we reccomend</text>
<text x="26.6" y="58">to use the TDA7265 in bridge with the supply volt-</text>
<text x="111.5" y="56.7">The last point to take into consideration concerns</text>
<text x="26.6" y="61.6">age equal/lower than ±16V when the load is 8Ω;</text>
<text x="26.6" y="65.2">with higher loads (i.e.16Ω), the amplifier can work</text>
<text x="111.5" y="60.4">the short-circuit protection. As for the stereo appli-</text>
<text x="111.5" y="64">cation, the TDA7265 is fully protected against any</text>
<text x="26.6" y="68.8">correctly in the whole supply voltage range.</text>
<text x="111.5" y="67.6">kind of short-circuit ( between Out/Gnd, Out/+Vs</text>
<text x="111.5" y="71.2">and Out/-Vs).</text>
<text x="26.6" y="82.4">Figure 18: Bridge Application Circuit</text>
<text x="26.6" y="181.7">Figure 19: Distortion vs. Output Power</text>
<text x="111.5" y="181.9">Figure 20: Frequency Response of the Bridge Ap-</text>
<text x="129.6" y="185.6">plications</text>
</g>
<text font-size="3" x="183.2" y="257.1">9/11</text>
<g font-size="2.3">
<text x="51.9" y="90.6">ST-BY/</text>
<text x="52.3" y="93.3">MUTE</text>
<text x="112.9" y="93.6">C3</text>
<text x="132.9" y="93.6">C4</text>
<text x="146.3" y="91.6">+V</text>
<text x="85.8" y="101.9">5</text>
<text x="103.7" y="101.9">3</text>
<text x="111.4" y="96.3">0.1µF</text>
<text x="130.5" y="96.3">1000µF</text>
<text x="55.4" y="107.6">IN</text>
<text x="63" y="103.6">C1</text>
<text x="78.4" y="105.6">7</text>
<text x="90.9" y="107.6">+</text>
<text x="113.1" y="107.6">4</text>
<text x="129.1" y="104">R5 4.7Ω</text>
<text x="145.4" y="106.3">0.1µF</text>
<text x="146.8" y="103.6">C7</text>
<text x="62.5" y="111.6">1µF</text>
<text x="91.2" y="111.6">-</text>
<text x="131.9" y="113.6">R1</text>
<text x="113.1" y="117.6">8</text>
<text x="130.4" y="116.3">36KΩ</text>
<text x="131.9" y="123.6">R2</text>
<text x="160.8" y="125.6">RL</text>
<text x="78.4" y="127.6">9</text>
<text x="130.6" y="126.2">560Ω</text>
<text x="131.9" y="131.5">R4</text>
<text x="111.8" y="135.5">10</text>
<text x="130.6" y="134.2">560Ω</text>
<text x="145.4" y="136.2">5.6nF</text>
<text x="146.8" y="133.5">C8</text>
<text x="131.9" y="141.5">R3</text>
<text x="63" y="145.5">C2</text>
<text x="78.4" y="147.5">11</text>
<text x="90.9" y="149.5">+</text>
<text x="91.2" y="145.5">-</text>
<text x="113.1" y="145.5">2</text>
<text x="130.4" y="144.2">36KΩ</text>
<text x="62.5" y="153.5">1µF</text>
<text x="89.8" y="153.5">1</text>
<text x="97.8" y="153.5">6</text>
<text x="131.9" y="153.5">R6</text>
<text x="114.7" y="159.5">-V</text>
<text x="130.9" y="156.2">4.7Ω</text>
<text x="88.5" y="166.2">0.1µF</text>
<text x="90" y="163.5">C5</text>
<text x="108.5" y="166.2">1000µF</text>
<text x="110.9" y="163.5">C6</text>
<text x="131.4" y="166.2">0.1µF</text>
<text x="132.9" y="163.5">C9</text>
</g>
<g font-size="1.7">
<text x="149.1" y="92.2">S</text>
<text x="116.9" y="160">S</text>
<text x="58.3" y="165.5">D94AU190</text>
</g>
</svg>
